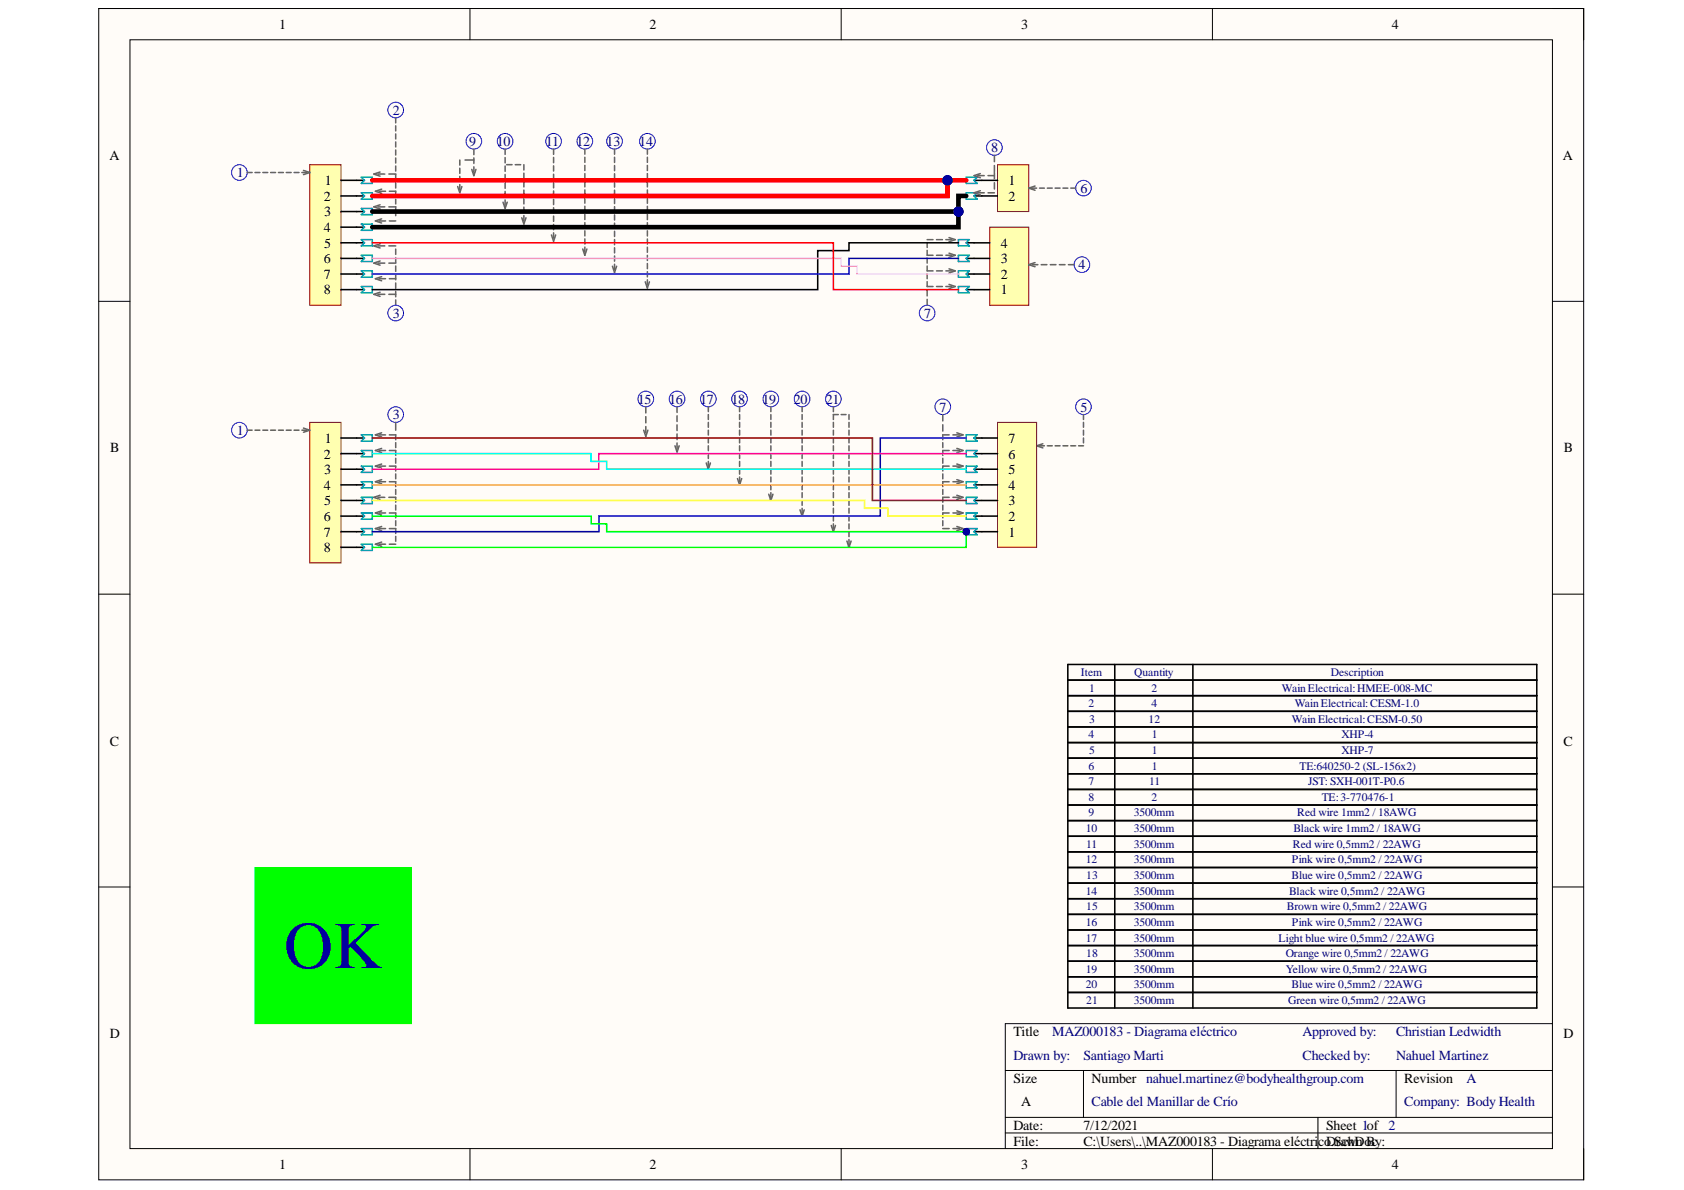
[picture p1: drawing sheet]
<svg xmlns="http://www.w3.org/2000/svg" width="297mm" height="210mm" viewBox="0 0 297 210" stroke-linecap="round" stroke-linejoin="round" font-family="sans-serif">
<path d="M17.4 1.5h261.9v206.6h-261.9z" fill-rule="evenodd" fill="#fffcf8"/>
<path d="M17.4 1.5h261.9v206.6h-261.9z" fill="none" stroke="#000" stroke-width=".18"/>
<path d="M22.9 7h250.9v195.6h-250.9z" fill-rule="evenodd" fill="#fffcf8"/>
<g fill="none" stroke="#000" stroke-width=".18">
<path d="M17.4 1.5h5.5M22.9 7h250.9v195.6h-250.9zM82.9 1.5v5.5M148.4 1.5v5.5M213.9 1.5v5.5M273.8 1.5h5.5v5.5M17.4 53.2h5.5M273.8 53.2h5.5M17.4 104.8h5.5M273.8 104.8h5.5M17.4 156.5h5.5M273.8 156.5h5.5"/>
<path d="M177.3 188.8h96.5M177.3 197.1h96.5M177.3 199.8h96.5M191.1 188.8v8.3M232.5 197.1v5.5M246.3 188.8v8.3M273.8 180.6h-96.5v22M82.9 202.6v5.5M148.4 202.6v5.5M213.9 202.6v5.5M279.3 202.6v5.5"/>
</g>
<g fill="none" stroke="#000" stroke-width=".27">
<path d="M188.4 117.2h82.7v38.6h-82.7zM188.4 120h82.7M196.6 117.2v38.6M210.4 117.2v38.6M188.4 122.7h82.7M188.4 125.5h82.7M188.4 128.2h82.7M188.4 131h82.7M188.4 133.7h82.7M188.4 136.5h82.7M188.4 139.2h82.7M188.4 142h82.7"/>
<path d="M188.4 144.7h82.7M188.4 147.5h82.7M188.4 150.3h82.7M188.4 153h82.7"/>
</g>
<circle cx="42.2" cy="30.4" r="1.38" fill="none" stroke="#00f" stroke-width=".18"/>
<path d="M54.6 29.1h5.5v24.7h-5.5z" fill-rule="evenodd" fill="#ffffb0"/>
<path d="M54.6 29.1h5.5v24.7h-5.5z" fill="none" stroke="#800000" stroke-width=".18"/>
<path d="M60.1 31.8h2.8M60.1 34.6h2.8M60.1 37.3h2.8M60.1 40.1h2.8M60.1 42.8h2.8M60.1 45.6h2.8M60.1 48.3h2.8M60.1 51.1h2.8" fill="none" stroke="#000" stroke-width=".27"/>
<path d="M54.6 74.5h5.5v24.8h-5.5z" fill-rule="evenodd" fill="#ffffb0"/>
<path d="M54.6 74.5h5.5v24.8h-5.5z" fill="none" stroke="#800000" stroke-width=".18"/>
<g fill="none" stroke="#000" stroke-width=".27">
<path d="M62.9 31.8h1.4M62.9 34.6h1.4M62.9 37.3h1.4M62.9 40.1h1.4M62.9 42.8h1.4M62.9 45.6h1.4M62.9 48.3h1.4M62.9 51.1h1.4M60.1 77.3h4.2M60.1 80h4.2M60.1 82.8h4.2M60.1 85.5h4.2"/>
<path d="M60.1 88.3h4.2M60.1 91h4.2M60.1 93.8h4.2M60.1 96.5h4.2"/>
</g>
<g fill="none" stroke="#009cca" stroke-width=".27">
<path d="M63.7 31.3h2v1.1h-2l.6-.6zM63.7 34h2v1.1h-2l.6-.5zM63.7 36.8h2v1.1h-2l.6-.6zM63.7 39.5h2v1.1h-2l.6-.5zM63.7 42.3h2v1.1h-2l.6-.6zM63.7 45h2v1.1h-2l.6-.5zM63.7 47.8h2v1.1h-2l.6-.6zM63.7 50.5h2v1.1h-2l.6-.5zM63.7 76.7h2v1.1h-2l.6-.5zM63.7 79.5h2v1.1h-2l.6-.6zM63.7 82.2h2v1.1h-2l.6-.5zM63.7 85h2v1.1h-2l.6-.6z"/>
<path d="M63.7 87.7h2v1.1h-2l.6-.5zM63.7 90.5h2v1.1h-2l.6-.6zM63.7 93.2h2v1.1h-2l.6-.5zM63.7 96h2v1.1h-2l.6-.6z"/>
</g>
<circle cx="69.8" cy="19.4" r="1.38" fill="none" stroke="#00f" stroke-width=".18"/>
<path d="M174.6 40.1h6.9v13.8h-6.9z" fill-rule="evenodd" fill="#ffffb0"/>
<path d="M174.6 40.1h6.9v13.8h-6.9z" fill="none" stroke="#800000" stroke-width=".18"/>
<path d="M171.8 51.1h2.8M171.8 48.3h2.8M171.8 45.6h2.8M171.8 42.8h2.8" fill="none" stroke="#000" stroke-width=".27"/>
<g fill="none" stroke="#00f" stroke-width=".18">
<circle cx="190.8" cy="46.7" r="1.38"/>
<circle cx="191.1" cy="71.7" r="1.38"/>
</g>
<path d="M176 29.1h5.5v8.2h-5.5z" fill-rule="evenodd" fill="#ffffb0"/>
<path d="M176 29.1h5.5v8.2h-5.5z" fill="none" stroke="#800000" stroke-width=".18"/>
<g fill="none" stroke="#000" stroke-width=".27">
<path d="M171.8 31.8h4.2M171.8 34.6h4.2M170.4 42.8h1.4M170.4 45.6h1.4M170.4 48.3h1.4M170.4 51.1h1.4M171.8 77.3h1.4M171.8 80h1.4M171.8 82.8h1.4M171.8 85.5h1.4M171.8 88.3h1.4M171.8 91h1.4"/>
<path d="M188.4 155.8h82.7v22h-82.7zM188.4 158.5h82.7M196.6 155.8v22M210.4 155.8v22M188.4 161.3h82.7M188.4 164h82.7M188.4 166.8h82.7M188.4 169.5h82.7M188.4 172.3h82.7M188.4 175.1h82.7"/>
</g>
<path d="M170.4 31.3h2l-.6 .5 .6 .6h-2zM170.4 34h2l-.6 .6 .6 .5h-2zM169.1 42.3h1.9l-.6 .5 .6 .6h-1.9zM169.1 45h1.9l-.6 .6 .6 .5h-1.9zM169.1 47.8h1.9l-.6 .5 .6 .6h-1.9zM169.1 50.5h1.9l-.6 .6 .6 .5h-1.9zM170.4 76.7h2l-.6 .6 .6 .5h-2zM170.4 79.5h2l-.6 .5 .6 .6h-2zM170.4 82.2h2l-.6 .6 .6 .5h-2zM170.4 85h2l-.6 .5 .6 .6h-2zM170.4 87.7h2l-.6 .6 .6 .5h-2zM170.4 90.5h2l-.6 .5 .6 .6h-2z" fill="none" stroke="#009cca" stroke-width=".27"/>
<g fill="none" stroke="#00f" stroke-width=".18">
<circle cx="83.6" cy="24.9" r="1.38"/>
<circle cx="89.1" cy="24.9" r="1.38"/>
<circle cx="97.6" cy="24.9" r="1.38"/>
<circle cx="103.2" cy="24.9" r="1.38"/>
<circle cx="108.4" cy="24.9" r="1.38"/>
<circle cx="114.2" cy="24.9" r="1.38"/>
<circle cx="175.4" cy="26" r="1.38"/>
<circle cx="191.1" cy="33.2" r="1.37"/>
<circle cx="163.5" cy="55.2" r="1.38"/>
<circle cx="69.8" cy="73.1" r="1.38"/>
<circle cx="113.9" cy="70.4" r="1.38"/>
<circle cx="119.4" cy="70.4" r="1.38"/>
<circle cx="166.3" cy="71.8" r="1.38"/>
</g>
<g fill="none" stroke="#646464" stroke-width=".27">
<path d="M43.6 30.4h.9M45 30.4h.8M46.4 30.4h.8M47.7 30.4h.9M49.1 30.4h.9M50.5 30.4h.9M51.9 30.4h.8M53.3 30.4h.8M53.5 30.1l1.1 .3-1.1 .4M66.7 30.7h1.2M66.9 39h1.1M67 30.3l-1.1 .4 1.1 .4"/>
<path d="M67.3 38.6l-1.1 .4 1.1 .3M68.6 30.7h1.2v.9M68.7 39h1.1M69.8 20.8v.9M69.8 22.2v.9M69.8 23.6v.9M69.8 25v.9M69.8 26.5v.8M69.8 27.9v.9M69.8 29.3v.9M80.7 32.9l.4 1.1 .4-1.1M81.1 28.2v.9"/>
<path d="M81.1 29.7v.9M81.1 31.1v.9M81.1 32.6v.9M82 28.2h1.6M83.2 29.9l.4 1.1 .4-1.1M83.6 26.3v1M83.6 27.9v.9M83.6 29.4v1M88.7 35.7l.4 1.1 .4-1.1M89.1 26.3v.9M89.1 27.8v.9M89.1 29.3v.9"/>
<path d="M89.1 30.8v.9M89.1 32.3v.9M89.1 33.8v.9M89.1 35.3v.9M89.4 29.1h.9M90.9 29.1h.9M92 38.4l.4 1.1 .4-1.1M92.4 29.1v.9M92.4 30.5v1M92.4 32v1M92.4 33.5v1M92.4 35v1"/>
<path d="M92.4 36.5v1M92.4 38v1M97.6 26.3v.9M97.6 27.8v.9M97.6 29.3v.9M97.6 30.7v1M97.6 32.2v.9M97.6 33.7v.9M97.6 35.2v.9M97.6 36.6v1M97.6 38.1v.9M97.6 39.6v.9"/>
<path d="M103.2 26.3v.9M103.2 27.7v.9M103.2 29.2v.9M103.2 30.6v.9M103.2 32.1v.9M103.2 33.5v.9M103.2 34.9v.9M103.2 36.4v.9M103.2 37.8v.9M103.2 39.3v.9M108.4 26.3v.9M108.4 27.7v1"/>
<path d="M108.4 29.2v.9M108.4 30.7v.9M108.4 32.1v.9M108.4 33.6v.9M108.4 35v.9M108.4 36.5v.9M108.4 37.9v.9M108.4 39.4v.9M114.2 26.3v.9M114.2 27.7v.9M114.2 29.2v.9M114.2 30.6v.9"/>
<path d="M114.2 32.1v.9M114.2 33.5v.9M114.2 35v.9M114.2 36.4v.9M114.2 37.8v.9M114.2 39.3v.9M172.5 31h1.1M172.5 34h1.1M172.9 30.6l-1.1 .4 1.1 .3M172.9 33.6l-1.1 .4 1.1 .4M174.3 31h1.1M174.3 34h1.1"/>
<path d="M175.4 27.4v1.1M175.4 29.2v1.1M175.4 30.4v1.1M175.4 32.2v1.1M182 33.2h.8M182.6 32.8l-1.1 .4 1.1 .4M183.4 33.2h.8M184.7 33.2h.9M186.1 33.2h.9M187.5 33.2h.9M188.9 33.2h.8M65.9 51.9l1.1 .4"/>
<path d="M66.7 43.4h1.2M67 43l-1.1 .4 1.1 .3M68.6 43.4h1.2M69.8 43.9v1M69.8 45.4v1M69.8 51.4v1M69.8 52.9v.9M97.3 41.4l.3 1.2 .4-1.2M97.6 41.1v.9M102.8 43.9l.4 1.1 .3-1.1M103.2 40.7v.9M103.2 42.1v.9"/>
<path d="M103.2 43.6v.9M108 47l.4 1.1 .4-1.1M108.4 40.8v.9M108.4 42.3v.9M108.4 43.7v.9M108.4 45.2v.9M108.4 46.6v.9M113.8 49.7l.4 1.1 .4-1.1M114.2 40.7v.9M114.2 42.2v.9M114.2 43.6v.9M114.2 45v.9"/>
<path d="M114.2 46.5v.9M114.2 47.9v.9M114.2 49.4v.9M163.5 42.8v.9M163.5 44.2v.8h1.1M163.5 45.5v.9M163.5 46.9v.9h1.1M163.5 48.3v.9M163.5 49.7v.8h1.1M163.5 51.2v1M163.5 52.8v1M163.5 42.3h1.1"/>
<path d="M165.2 42.3h1M165.2 45h1M165.2 47.8h1M165.2 50.5h1M166.8 42.3h1.1M166.8 45h1.1M166.8 47.8h1.1M166.8 50.5h1.1M167.4 41.9l1.1 .4-1.1 .3M167.4 44.7l1.1 .3-1.1 .4M167.4 47.4l1.1 .4-1.1 .4M167.4 50.2l1.1 .3-1.1 .4"/>
<path d="M182.1 46.7h1M182.6 46.3l-1.1 .4 1.1 .3M183.7 46.7h1M185.3 46.7h1M186.9 46.7h1M188.5 46.7h1M66.9 76.7h1.1M67.3 76.3l-1.1 .4 1.1 .4M68.7 76.7h1.1v.9M69.8 74.5v1.4M113.5 75.9l.4 1.1 .4-1.1M113.9 71.8v1"/>
<path d="M113.9 73.5v1.1M113.9 75.2v1.1M119.1 78.6l.3 1.1 .4-1.1M119.4 71.8v1M119.4 73.3v1M119.4 74.9v1M119.4 76.5v1M119.4 78.1v1M166.3 73.1v1.1M166.3 74.9v1.1M166.3 78.1v.8M166.3 79.5h1.1"/>
<path d="M167.4 76.7h-1.1v.9M168.1 76.7h1.1M168.1 79.5h1.1M168.8 76.3l1.1 .4-1.1 .4M168.8 79.1l1.1 .4-1.1 .3M183.4 78.6h.8M183.9 78.3l-1.1 .3 1.1 .4M184.7 78.6h.9M186.1 78.6h.9M187.5 78.6h.9M188.9 78.6h.8M190.3 78.6h.8"/>
<path d="M191.1 73.1v.9M191.1 74.5v.9M191.1 75.9v.8M191.1 77.3v.8"/>
</g>
<path d="M45 153h27.6v27.6h-27.6z" fill-rule="evenodd" fill="#0f0"/>
<path d="M45 153h27.6v27.6h-27.6z" fill="none" stroke="#0f0" stroke-width=".18"/>
<g fill="none" stroke="#00f" stroke-width=".18">
<circle cx="69.8" cy="55.2" r="1.38"/>
<circle cx="124.9" cy="70.4" r="1.38"/>
<circle cx="130.5" cy="70.4" r="1.38"/>
<circle cx="136" cy="70.4" r="1.38"/>
<circle cx="141.5" cy="70.4" r="1.38"/>
<circle cx="147" cy="70.4" r="1.38"/>
</g>
<g fill="none" stroke="#646464" stroke-width=".27">
<path d="M124.9 71.8v.8M124.9 73.1v.9M124.9 74.5v.9M124.9 75.9v.8M124.9 77.3v.8M124.9 78.6v.9M130.5 71.8v.8M130.5 73.1v.9M130.5 74.5v.9M130.5 75.9v.8M130.5 77.3v.8M130.5 78.6v.9"/>
<path d="M136 71.8v.8M136 73.1v.9M136 74.5v.9M136 75.9v.8M136 77.3v.8M136 78.6v.9M141.5 71.8v.8M141.5 73.1v.9M141.5 74.5v.9M141.5 75.9v.8M141.5 77.3v.8M141.5 78.6v.9"/>
<path d="M147 74.5v.9M147 75.9v.8M147 77.3v.8M147 78.6v.9M149.8 74.5v.9M149.8 75.9v.8M149.8 77.3v.8M149.8 78.6v.9M124.6 81.7l.3 1.1 .4-1.1M124.9 80v.9M124.9 81.4v.9M130.1 84.4l.4 1.1 .3-1.1"/>
<path d="M130.5 80v.9M130.5 81.4v.9M130.5 82.8v.8M130.5 84.1v.9M135.6 87.2l.4 1.1 .3-1.1M136 80v.9M136 81.4v.9M136 82.8v.8M136 84.1v.9M136 85.5v.9M136 86.9v.9M141.1 89.9l.4 1.1 .3-1.1"/>
<path d="M141.5 80v.9M141.5 81.4v.9M141.5 82.8v.8M141.5 84.1v.9M141.5 85.5v.9M141.5 86.9v.9M141.5 88.3v.8M141.5 89.7v.8M146.6 92.7l.4 1.1 .4-1.1M147 80v.9M147 81.4v.9M147 82.8v.8"/>
<path d="M147 84.1v.9M147 85.5v.9M147 86.9v.9M147 88.3v.8M147 89.7v.8M147 91v.9M147 92.4v.9M149.4 95.4l.4 1.1 .3-1.1M149.8 80v.9M149.8 81.4v.9M149.8 82.8v.8M149.8 84.1v.9"/>
<path d="M149.8 85.5v.9M149.8 86.9v.9M149.8 88.3v.8M149.8 89.7v.8M149.8 91v.9M149.8 92.4v.9M149.8 93.8v.8M149.8 95.2v.8"/>
</g>
<path d="M176 74.5h6.8v22h-6.8z" fill-rule="evenodd" fill="#ffffb0"/>
<path d="M176 74.5h6.8v22h-6.8z" fill="none" stroke="#800000" stroke-width=".18"/>
<path d="M173.2 77.3h2.8M171.8 93.8h4.2M173.2 91h2.8M173.2 88.3h2.8M173.2 85.5h2.8M173.2 82.8h2.8M173.2 80h2.8" fill="none" stroke="#000" stroke-width=".27"/>
<path d="M170.4 93.2h2l-.6 .6 .6 .5h-2" fill="none" stroke="#009cca" stroke-width=".27"/>
<g fill="none" stroke="#646464" stroke-width=".27">
<path d="M43.6 75.9h.9M45 75.9h.8M46.4 75.9h.8M47.7 75.9h.9M49.1 75.9h.9M50.5 75.9h.9M51.9 75.9h.8M53.3 75.9h.8M53.5 75.5l1.1 .4-1.1 .3M166.3 79.5v.8M166.3 80.8v.9M166.3 83.6v.9"/>
<path d="M166.3 86.3v.9M166.3 89.1v.9M166.3 91.9v.8M166.3 93.2h1.1M167.4 82.2h-1.1v.9M167.4 85h-1.1v.8M167.4 87.7h-1.1v.9M167.4 90.5h-1.1v.8M168.1 82.2h1.1M168.1 85h1.1M168.1 87.7h1.1M168.1 90.5h1.1"/>
<path d="M168.1 93.2h1.1M168.8 81.9l1.1 .3-1.1 .4M168.8 84.6l1.1 .4-1.1 .3M168.8 87.4l1.1 .3-1.1 .4M168.8 90.1l1.1 .4-1.1 .3M168.8 92.9l1.1 .3-1.1 .4"/>
</g>
<circle cx="42.2" cy="75.9" r="1.38" fill="none" stroke="#00f" stroke-width=".18"/>
<path d="M65.7 31.8h104.7" fill="none" stroke="#f00" stroke-width=".82"/>
<circle cx="167.1" cy="31.8" r=".83" fill="#000080"/>
<circle cx="167.1" cy="31.8" r=".83" fill="none" stroke="#000080" stroke-width=".18"/>
<path d="M65.7 91h38.6v1.4h2.7v1.4h63.4v2.7h-104.7" fill="none" stroke="#0f0" stroke-width=".27"/>
<path d="M169.1 45.6h-19.3v2.7h-84.1M170.4 77.3h-15.1v13.7h-49.7v2.8h-39.9" fill="none" stroke="#00f" stroke-width=".27"/>
<path d="M65.7 88.3h86.8v1.4h4.1v1.3h13.8" fill="none" stroke="#ff0" stroke-width=".27"/>
<path d="M65.7 85.5h104.7" fill="none" stroke="#f90" stroke-width=".27"/>
<path d="M170.4 80h-64.8v2.8h-39.9" fill="none" stroke="#f0f" stroke-width=".27"/>
<path d="M65.7 80h38.6v1.4h2.7v1.4h63.4" fill="none" stroke="#0ff" stroke-width=".27"/>
<path d="M65.7 77.3h88.2v11h16.5" fill="none" stroke="#980000" stroke-width=".27"/>
<path d="M169.1 42.8h-19.3v1.4h-5.6v6.9h-78.5" fill="none" stroke="#000" stroke-width=".27"/>
<path d="M65.7 45.6h82.7v1.4h2.7v1.3h18" fill="none" stroke="#f9f" stroke-width=".27"/>
<path d="M65.7 42.8h81.3v8.3h22.1" fill="none" stroke="#f00" stroke-width=".27"/>
<path d="M169.1 37.3v2.8h-103.4" fill="none" stroke="#000" stroke-width=".82"/>
<circle cx="169.1" cy="37.3" r=".83" fill="#000080"/>
<circle cx="169.1" cy="37.3" r=".83" fill="none" stroke="#000080" stroke-width=".18"/>
<path d="M170.4 34.6h-1.3v2.7h-103.4" fill="none" stroke="#000" stroke-width=".82"/>
<circle cx="169.1" cy="37.3" r=".83" fill="#000080"/>
<circle cx="169.1" cy="37.3" r=".83" fill="none" stroke="#000080" stroke-width=".18"/>
<path d="M167.1 31.8v2.8h-101.4" fill="none" stroke="#f00" stroke-width=".82"/>
<circle cx="167.1" cy="31.8" r=".83" fill="#000080"/>
<circle cx="167.1" cy="31.8" r=".83" fill="none" stroke="#000080" stroke-width=".18"/>
<text font-size="11.9" fill="#000080" x="50.1" y="170.8">OK</text>
<g font-size="2.8" fill="#646464">
<text x="63.1" y="37.2">COSoc7B</text>
<text x="63.1" y="51">COSoc13B</text>
<text x="145.3" y="73.6">COCab?</text>
<text x="63.1" y="79.9">COSoc17B</text>
<text x="63.1" y="82.7">COSoc18B</text>
<text x="63.1" y="85.6">COSoc20B</text>
<text x="63.1" y="88.4">COSoc22B</text>
<text x="63.1" y="91.2">COSoc23B</text>
<text x="63.1" y="96.5">COSoc25B</text>
</g>
<g font-size="2.5">
<text x="49.2" y="5.1">1</text>
<text x="114.5" y="5.1">2</text>
<text x="180.1" y="5.1">3</text>
<text x="245.5" y="5.1">4</text>
<text x="19.3" y="28.1">A</text>
<text x="275.7" y="28.1">A</text>
<text x="57.1" y="35.4">2</text>
<text x="57.3" y="32.6">1</text>
<text x="177.9" y="32.6">1</text>
<text x="177.9" y="35.4">2</text>
<text x="57.1" y="40.9">4</text>
<text x="57.2" y="38.1">3</text>
<text x="57.1" y="46.4">6</text>
<text x="57.2" y="43.7">5</text>
<text x="176.5" y="46.4">3</text>
<text x="176.5" y="43.7">4</text>
<text x="57.1" y="49.2">7</text>
<text x="57.1" y="51.9">8</text>
<text x="176.5" y="51.9">1</text>
<text x="176.5" y="49.2">2</text>
<text x="19.5" y="79.8">B</text>
<text x="57.1" y="80.9">2</text>
<text x="57.2" y="83.6">3</text>
<text x="57.3" y="78.1">1</text>
<text x="177.9" y="83.6">5</text>
<text x="177.9" y="80.9">6</text>
<text x="177.9" y="78.1">7</text>
<text x="275.9" y="79.8">B</text>
<text x="57.1" y="86.4">4</text>
<text x="57.2" y="89.1">5</text>
<text x="177.9" y="89.1">3</text>
<text x="177.9" y="86.4">4</text>
<text x="57.1" y="91.9">6</text>
<text x="57.1" y="94.7">7</text>
<text x="177.9" y="94.7">1</text>
<text x="177.9" y="91.9">2</text>
<text x="57.1" y="97.4">8</text>
<text x="19.4" y="131.5">C</text>
<text x="275.8" y="131.5">C</text>
<text x="19.4" y="183.1">D</text>
<text x="178.7" y="182.8">Title</text>
<text x="275.8" y="183.1">D</text>
<text x="178.7" y="191">Size</text>
<text x="192.5" y="191">Number nahuel.martinez@bodyhealthgroup.com</text>
<text x="247.7" y="191">Revision</text>
<text x="180.1" y="195.2">A</text>
<text x="178.7" y="199.3">Date:</text>
<text x="178.7" y="202.1">File:</text>
<text x="191.1" y="199.3">7/12/2021</text>
<text x="191.1" y="202.1">C:\Users\..\MAZ000183 - Diagrama eléctricoDrawn By:</text>
<text x="233.9" y="199.3">Sheet 1of 2</text>
<text x="234.8" y="202.1">.SchDoc</text>
<text x="49.2" y="206.2">1</text>
<text x="114.5" y="206.2">2</text>
<text x="180.1" y="206.2">3</text>
<text x="245.5" y="206.2">4</text>
</g>
<g font-size="2.5" fill="#000080">
<text x="69.3" y="20.3">2</text>
<text x="82.7" y="25.8">9</text>
<text x="87.6" y="25.8">10</text>
<text x="96.3" y="25.8">11</text>
<text x="101.7" y="25.8">12</text>
<text x="107" y="25.8">13</text>
<text x="112.8" y="25.8">14</text>
<text x="174.9" y="26.9">8</text>
<text x="41.8" y="31.3">1</text>
<text x="190.6" y="34.1">6</text>
<text x="190.2" y="47.5">4</text>
<text x="69.3" y="56">3</text>
<text x="163" y="56">7</text>
<text x="112.5" y="71.3">15</text>
<text x="118" y="71.3">16</text>
<text x="123.5" y="71.3">17</text>
<text x="129" y="71.3">18</text>
<text x="134.5" y="71.3">19</text>
<text x="140" y="71.3">20</text>
<text x="145.7" y="71.3">21</text>
<text x="41.8" y="76.7">1</text>
<text x="69.3" y="74">3</text>
<text x="165.7" y="72.6">7</text>
<text x="190.6" y="72.6">5</text>
<text x="185.6" y="182.8">MAZ000183 - Diagrama eléctrico</text>
<text x="229.8" y="182.8">Approved by:</text>
<text x="246.2" y="182.8">Christian Ledwidth</text>
<text x="178.7" y="187">Drawn by:</text>
<text x="191.1" y="187">Santiago Marti</text>
<text x="229.8" y="187">Checked by:</text>
<text x="246.2" y="187">Nahuel Martinez</text>
<text x="258.7" y="191">A</text>
<text x="192.5" y="195.2">Cable del Manillar de Crío</text>
<text x="247.7" y="195.2">Company: Body Health</text>
</g>
<g font-size="2.5" fill="#646464">
<text x="63.1" y="34.5">COSoc5B</text>
<text x="63.1" y="48.3">COSoc12B</text>
<text x="63.1" y="93.8">COSoc24B</text>
</g>
<g font-size="2" fill="#000080">
<text x="190.7" y="119.3">Item</text>
<text x="200.1" y="119.3">Quantity</text>
<text x="234.7" y="119.3">Description</text>
<text x="192" y="124.7">2</text>
<text x="192.1" y="122">1</text>
<text x="203.1" y="122">2</text>
<text x="203.1" y="124.7">4</text>
<text x="226.1" y="122">WainElectrical:HMEE-008-MC</text>
<text x="228.4" y="124.7">WainElectrical:CESM-1.0</text>
<text x="192" y="130.2">4</text>
<text x="192.1" y="127.5">3</text>
<text x="202.6" y="127.5">12</text>
<text x="203.2" y="130.2">1</text>
<text x="227.9" y="127.5">WainElectrical:CESM-0.50</text>
<text x="236.6" y="130.2">XHP-4</text>
<text x="192" y="135.8">6</text>
<text x="192.1" y="133">5</text>
<text x="203.2" y="133">1</text>
<text x="203.2" y="135.8">1</text>
<text x="229.2" y="135.8">TE:640250-2 (SL-156x2)</text>
<text x="236.6" y="133">XHP-7</text>
<text x="192" y="138.5">7</text>
<text x="192" y="141.3">8</text>
<text x="202.7" y="138.5">11</text>
<text x="203.1" y="141.3">2</text>
<text x="230.8" y="138.5">JST: SXH-001T-P0.6</text>
<text x="233.1" y="141.3">TE:3-770476-1</text>
<text x="191.5" y="146.8">10</text>
<text x="191.6" y="149.6">11</text>
<text x="192" y="144">9</text>
<text x="200" y="144">3500mm</text>
<text x="200" y="146.8">3500mm</text>
<text x="200" y="149.6">3500mm</text>
<text x="228.1" y="149.6">Red wire 0,5mm2 / 22AWG</text>
<text x="228.1" y="146.8">Black wire 1mm2 / 18AWG</text>
<text x="228.8" y="144">Red wire 1mm2 / 18AWG</text>
<text x="191.5" y="152.3">12</text>
<text x="191.6" y="155.1">13</text>
<text x="200" y="152.3">3500mm</text>
<text x="200" y="155.1">3500mm</text>
<text x="227.8" y="155.1">Blue wire 0,5mm2 / 22AWG</text>
<text x="227.9" y="152.3">Pink wire 0,5mm2 / 22AWG</text>
<text x="191.5" y="157.8">14</text>
<text x="191.6" y="160.6">15</text>
<text x="200" y="157.8">3500mm</text>
<text x="200" y="160.6">3500mm</text>
<text x="227" y="160.6">Brown wire 0,5mm2 / 22AWG</text>
<text x="227.4" y="157.8">Black wire 0,5mm2 / 22AWG</text>
<text x="191.5" y="163.4">16</text>
<text x="191.5" y="166.1">17</text>
<text x="200" y="163.4">3500mm</text>
<text x="200" y="166.1">3500mm</text>
<text x="225.5" y="166.1">Light blue wire 0,5mm2 / 22AWG</text>
<text x="227.9" y="163.4">Pink wire 0,5mm2 / 22AWG</text>
<text x="191.5" y="171.6">19</text>
<text x="191.6" y="168.9">18</text>
<text x="200" y="168.9">3500mm</text>
<text x="200" y="171.6">3500mm</text>
<text x="226.8" y="168.9">Orange wire 0,5mm2 / 22AWG</text>
<text x="226.8" y="171.6">Yellow wire 0,5mm2 / 22AWG</text>
<text x="191.5" y="174.4">20</text>
<text x="191.6" y="177.1">21</text>
<text x="200" y="174.4">3500mm</text>
<text x="200" y="177.1">3500mm</text>
<text x="227.2" y="177.1">Green wire 0,5mm2 / 22AWG</text>
<text x="227.8" y="174.4">Blue wire 0,5mm2 / 22AWG</text>
</g>
<text font-size="1.4" fill="#000080" x="169.7" y="94.1">PISoc?01</text>
</svg>
